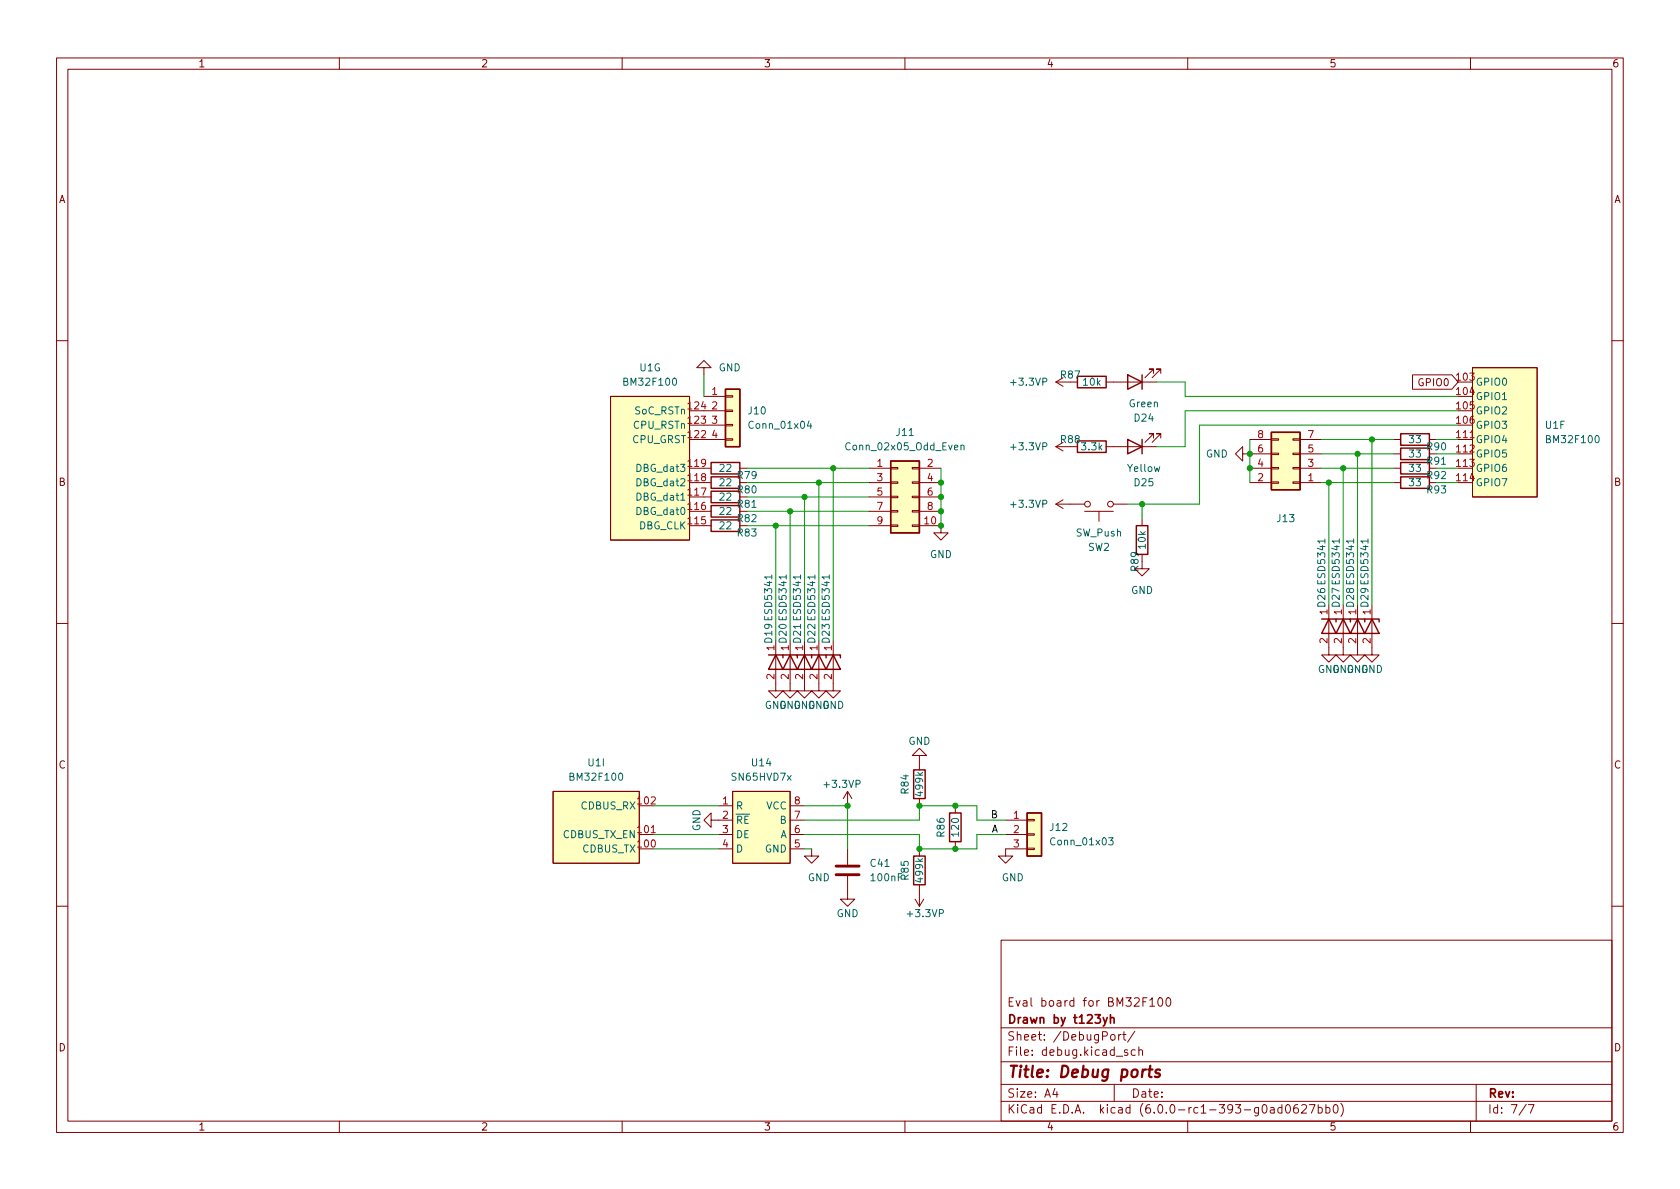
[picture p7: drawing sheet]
<svg xmlns="http://www.w3.org/2000/svg" width="297mm" height="210mm" viewBox="0 0 297 210" stroke-linecap="round" stroke-linejoin="round" font-family="sans-serif">
<g fill="none" stroke="#840000" stroke-width=".18">
<path d="M10 10.2h277v190.1h-277zM12 12.2h273v186.1h-273zM60 10.2v2M110 10.2v2M160 10.2v2M210 10.2v2M260 10.2v2M10 60.2h2M107.9 70.1h14v25.4h-14zM124.5 65h1.2l-1.2-1.3-1.3 1.3h1.3v1.3M124.5 77.7h3.8M124.5 70.1h3.8"/>
<path d="M124.5 72.6h3.8M124.5 75.2h3.8M128.3 77.6h1.2v.2h-1.2zM128.3 75.1h1.2v.2h-1.2zM128.3 72.5h1.2v.3h-1.2zM128.3 70h1.2v.2h-1.2zM186.7 79h2.5M186.7 79l1.3 .8M186.7 67.6h2.5M186.7 67.6l1.3 .7M188 78.2l-1.3 .8M188 66.8l-1.3 .8"/>
<path d="M195.6 79h8.9M195.6 67.6h8.9M204 77.5v-.8h-.8h.8l-1.6 1.5M204 66v-.7h-.8h.8l-1.6 1.5M205.2 77.5v-.8h-.7h.7l-1.5 1.5M205.2 66v-.7h-.7h.7l-1.5 1.5M221 77.7h3.8M224.8 77.6h1.3v.2h-1.3zM228.6 77.6h1.3v.2h-1.3zM229.9 77.7h3.8M246.4 77.7h1.2M249.7 66.3h7l1.1 1.3-1.1 1.2h-7z"/>
<path d="M252.7 77.7h1.3M260.3 65h11.5v22.9h-11.5zM285 60.2h2M124.5 82.8h1.2M124.5 90.4h1.2M124.5 85.3h1.2M124.5 93h1.2M124.5 87.9h1.2M130.8 82.8h1.3M153.7 82.8h3.8M153.7 90.4h3.8M153.7 85.3h3.8"/>
<path d="M153.7 93h3.8M153.7 87.9h3.8M157.5 92.8h1.2v.3h-1.2zM157.5 90.3h1.2v.2h-1.2zM157.5 87.8h1.2v.2h-1.2zM157.5 85.2h1.2v.3h-1.2zM157.5 82.7h1.2v.2h-1.2zM161.3 92.8h1.3v.3h-1.3zM161.3 90.3h1.3v.2h-1.3zM161.3 87.8h1.3v.2h-1.3zM161.3 85.2h1.3v.3h-1.3zM161.3 82.7h1.3v.2h-1.3z"/>
<path d="M162.6 93h3.8v1.2h1.2l-1.2 1.3-1.3-1.3h1.3M162.6 82.8h3.8M162.6 90.4h3.8M162.6 85.3h3.8M162.6 87.9h3.8M186.7 89.1h5.1M186.7 89.1l1.3 .8M188 88.4l-1.3 .7M191.8 90.4h5M194.3 90.4v1.8M196.8 89.1h2.6M201.9 99.3v1.3h1.3l-1.3 1.2-1.2-1.2h1.2"/>
<path d="M201.9 91.7v1.3M219.7 80.3v-1.3l-1.3 1.3 1.3 1.2v-1.2h5.1M221 82.8h3.8M221 85.3h3.8M224.8 80.1h1.3v.3h-1.3zM224.8 82.7h1.3v.2h-1.3zM224.8 85.2h1.3v.3h-1.3zM228.6 80.1h1.3v.3h-1.3zM228.6 82.7h1.3v.2h-1.3zM228.6 85.2h1.3v.3h-1.3zM229.9 82.8h3.8M229.9 80.3h3.8"/>
<path d="M229.9 85.3h3.8M246.4 82.8h1.2M246.4 80.3h1.2M246.4 85.3h1.2M10 110.2h2M137.2 113.3v8.9h1.2l-1.2 1.2-1.3-1.2h1.3M139.7 113.3v8.9h1.3l-1.3 1.2-1.3-1.2h1.3M142.2 113.3v8.9h1.3l-1.3 1.2-1.2-1.2h1.2M144.8 113.3v8.9h1.2l-1.2 1.2-1.3-1.2h1.3M147.3 113.3v8.9h1.3l-1.3 1.2-1.3-1.2h1.3M234.9 106.9v8.9h1.3l-1.3 1.3-1.2-1.3h1.2M237.5 106.9v8.9h1.3l-1.3 1.3-1.3-1.3h1.3"/>
<path d="M240 106.9v8.9h1.3l-1.3 1.3-1.2-1.3h1.2M242.6 106.9v8.9h1.2l-1.2 1.3-1.3-1.3h1.3M285 110.2h2M97.8 139.9h15.2v12.7h-15.2zM129.5 139.9h10.2v12.7h-10.2zM149.9 139.9v2.6M149.9 139.9l-.8 1.3M149.9 139.9l.7 1.3M162.6 133.6h1.2l-1.2-1.3-1.3 1.3h1.3v2.5M125.7 145v-1.2l-1.2 1.2 1.2 1.3v-1.3h3.8M127 147.6h2.5M127 150.1h2.5"/>
<path d="M127 142.5h2.5M139.7 145h2.5M139.7 147.6h2.5M139.7 150.1h2.5M139.7 142.5h2.5M143.5 150.1v1.3h1.3l-1.3 1.2-1.3-1.2h1.3M149.9 154.9v4.1h1.2l-1.2 1.3-1.3-1.3h1.3M149.9 150.1v2.8M161.8 159l.8 1.3M162.6 141.2v1.3M162.6 150.1v1.3M162.6 156.5v3.8"/>
<path d="M163.3 159l-.7 1.3M168.9 142.5v1.3M168.9 148.8v1.3M177.8 145h3.8M177.8 147.6h3.8M181.6 150h1.3v.2h-1.3zM181.6 147.4h1.3v.3h-1.3zM181.6 144.9h1.3v.3h-1.3zM181.6 150.1h-3.8v1.3h1.3l-1.3 1.2-1.3-1.2h1.3M10 160.2h2M177 166.3h108v32h-108zM202.1 177.1h.5"/>
<path d="M202.8 176.4h-.7v1.5M203.3 176.9l.4-.5v1.5M203.3 177.9h.8M204.9 176.5l.2-.1a.81 .81 0 0 1 .6 .7 .81 .81 0 0 1-.3 .8h-.2a.81 .81 0 0 1-.6-.6 .81 .81 0 0 1 .3-.8zM206.3 176.6l.2-.2a.81 .81 0 0 1 .6 .7 .81 .81 0 0 1-.3 .8h-.2a.81 .81 0 0 1-.3-1.3zM285 160.2h2M60 198.3v2M110 198.3v2M160 198.3v2M177 194.8h108M177 191.8h108M177 187.8h108"/>
<path d="M177 181.8h108M186.5 192.5l-.4 1h1M186.9 193v1M196.4 183.1l.2-.2 .5 .2v.5l-.1 .3h-.4l-.2-.1zM197 191.8v3M197.8 182.9v1M198.2 182.9l-.3 .1-.1 .2M198.5 182.9h.6M198.7 182.4v1.3l.4 .2M199.4 185.7l-.4-.1-.2 .2 .1 .3 .5 .1v.4h-.6M200.6 182.4l-1.2 1.9M200.7 185.7l-.4-.1-.3 .3v.4l.1 .3h.6"/>
<path d="M201.4 185.8l.2-.2 .3 .1 .1 .9M201.4 185.1v1.5M210 198.3v2M224.6 195.9h.6l.1 .9M225.3 196.2l-.5 .1a.29 .29 0 0 0-.2 .2 .29 .29 0 0 0 .2 .3h.5M226.6 195.9l-.4-.1-.3 .3v.4l.2 .3h.5M226.6 195.3v1.5M227.5 195.4l.1-.1a.81 .81 0 0 1 .6 .7 .81 .81 0 0 1-.3 .8h-.1a.81 .81 0 0 1-.6-.6 .81 .81 0 0 1 .3-.8zM229.4 195.3a.59 .59 0 0 0-.7 .7v.5l.2 .3h.4l.2-.1 .1-.5-.2-.2-.4-.1-.3 .3M230.1 195.5l.6-.2 .2 .2 .1 .3-.9 1h.9M231.5 195.3h1l-.6 1.5M233.1 195.9l.4-.1 .3 .3v.4l-.2 .3h-.5"/>
<path d="M233.1 195.3v1.5M234.4 195.9l.5-.1 .2 .3v.4l-.1 .3h-.6M234.4 195.3v1.5M235.9 195.4l.2-.1a.81 .81 0 0 1 .6 .7 .81 .81 0 0 1-.3 .8h-.2a.81 .81 0 0 1-.6-.6 .81 .81 0 0 1 .3-.8zM237.1 195.1a1.72 1.72 0 0 1 0 2.3M260 198.3v2M261 191.8v6.5M269.9 195.3l-1.3 1.9M270.2 195.3h1l-.6 1.5"/>
<circle cx="192.3" cy="89.1" r=".51"/>
<circle cx="196.3" cy="89.1" r=".51"/>
</g>
<path d="M203 189.1h.8M203.4 188.5l-.2 1.7v.2l.4 .1M205.1 189.2a.49 .49 0 0 0-.8 .3l.1 .2 .6 .2 .1 .2-.1 .3-.2 .1-.6-.1" fill="none" stroke="#840000" stroke-width=".4"/>
<path d="M195.1 179.9l.3 1M195.8 179.9l-.5 1.4-.2 .1M196.3 179.4v1.5M196.3 180.1l.3-.2 .3 .1 .1 .9" fill="none" stroke="#840000" stroke-width=".3"/>
<path d="M143 74.4l-.3 .9h.8M143.3 74.9v.9M169.9 78.8l.2-.1 .3 .1 .1 .8M169.9 78.7v.9M234 117.7a.59 .59 0 0 0-.8 .6 .59 .59 0 0 0 .8 .6v-.5h-.2M235.3 117.7v1.2l-.7-1.2v1.2M136.2 124.1a.59 .59 0 0 0-.7 .5 .59 .59 0 0 0 .7 .6l.1-.5h-.3M137.5 124v1.3l-.7-1.3v1.3M147.7 124v1.3l-.7-1.3v1.3M148.3 124a.64 .64 0 0 1 .7 .6 .64 .64 0 0 1-.7 .7zM196 148.1h.8l-.4 .5 .3 .1v.6l-.1 .1-.6-.1" fill="none" stroke="#006464" stroke-width=".18"/>
<g fill="none" stroke="#840000" stroke-width=".25">
<path d="M128.3 68.8h2.5v10.2h-2.5zM190.5 78h5.1v2h-5.1zM190.5 66.5h5.1v2.1h-5.1zM199.4 77.7l2.5 1.3-2.5 1.3zM199.4 66.3l2.5 1.3-2.5 1.2zM201.9 66.3v2.5M201.9 77.7v2.6M224.8 76.4h5.1v10.2h-5.1zM247.6 79.2h5.1v2.1h-5.1zM247.6 76.7h5.1v2h-5.1zM125.7 81.8h5.1v2h-5.1zM125.7 84.3h5.1v2.1h-5.1z"/>
<path d="M125.7 86.9h5.1v2h-5.1zM125.7 89.4h5.1v2h-5.1zM125.7 91.9h5.1v2.1h-5.1zM157.5 81.5h5.1v12.7h-5.1zM200.9 93h2v5h-2zM247.6 81.8h5.1v2h-5.1zM247.6 84.3h5.1v2.1h-5.1zM135.9 115.8h2.5v.5M137.2 115.8l1.2 2.6h-2.5zM138.4 115.8h2.6v.5M139.7 115.8l1.3 2.6h-2.6zM141 115.8h2.5v.5"/>
<path d="M142.2 115.8l1.3 2.6h-2.5zM143.5 115.8h2.5v.5M144.8 115.8l1.2 2.6h-2.5zM146 115.8h2.6v.5M147.3 115.8l1.3 2.6h-2.6zM233.7 109.5h2.5v.5M234.9 109.5l1.3 2.5h-2.5zM236.2 109.5h2.6v.5M237.5 109.5l1.3 2.5h-2.6zM238.8 109.5h2.5v.5M240 109.5l1.3 2.5h-2.5zM241.3 109.5h2.5v.5"/>
<path d="M242.6 109.5l1.2 2.5h-2.5zM161.5 136.1h2.1v5.1h-2.1zM161.5 151.4h2.1v5.1h-2.1zM167.9 143.8h2v5h-2zM181.6 143.8h2.5v7.6h-2.5z"/>
</g>
<g fill="#ffffc2" stroke="#ffffc2" stroke-width=".18">
<path d="M260.3 65h11.5v22.9h-11.5z"/>
<path d="M224.8 76.4h5.1v10.2h-5.1z"/>
<path d="M181.6 143.8h2.5v7.6h-2.5z"/>
<path d="M129.5 139.9h10.2v12.7h-10.2z"/>
<path d="M97.8 139.9h15.2v12.7h-15.2z"/>
<path d="M157.5 81.5h5.1v12.7h-5.1z"/>
<path d="M128.3 68.8h2.5v10.2h-2.5z"/>
<path d="M107.9 70.1h14v25.4h-14z"/>
</g>
<path d="M147.8 154.7h4.1M147.8 153.2h4.1" fill="none" stroke="#840000" stroke-width=".51"/>
<g fill="none" stroke="#009600" stroke-width=".18">
<path d="M124.5 66.3v3.8M204.5 67.6h5v2.5h48.3M221 77.7v7.6M233.7 77.7h12.7M242.6 77.7v29.2M254 77.7h3.8M257.8 72.6h-48.3v6.4h-5M257.8 75.2h-45.7v13.9h-12.7M132.1 82.8h21.6M132.1 85.3h21.6M132.1 87.9h21.6M132.1 90.4h21.6"/>
<path d="M132.1 93h21.6M137.2 93v20.3M139.7 90.4v22.9M142.2 87.9v25.4M144.8 85.3v28M147.3 82.8v30.5M166.4 82.8v10.2M201.9 89.1v2.6M233.7 82.8h12.7M233.7 85.3h12.7M233.7 80.3h12.7M234.9 85.3v21.6"/>
<path d="M237.5 82.8v24.1M240 80.3v26.6M254 82.8h3.8M254 85.3h3.8M254 80.3h3.8M115.6 147.6h11.4M115.6 142.5h11.4M115.6 150.1h11.4M142.2 145h20.4v-2.5h10.1v2.5h5.1M142.2 147.6h20.4v2.5h10.1v-2.5h5.1M142.2 142.5h7.7v7.6M142.2 150.1h1.3"/>
</g>
<g fill="#009600" stroke="#009600" stroke-width=".18">
<circle cx="221" cy="80.3" r=".46"/>
<circle cx="166.4" cy="85.3" r=".46"/>
<circle cx="166.4" cy="87.9" r=".46"/>
<circle cx="201.9" cy="89.1" r=".46"/>
<circle cx="221" cy="82.8" r=".46"/>
<circle cx="234.9" cy="85.3" r=".46"/>
<circle cx="166.4" cy="93" r=".46"/>
<circle cx="166.4" cy="90.4" r=".46"/>
<circle cx="144.8" cy="85.3" r=".46"/>
<circle cx="147.3" cy="82.8" r=".46"/>
<circle cx="137.2" cy="93" r=".46"/>
<circle cx="139.7" cy="90.4" r=".46"/>
<circle cx="142.2" cy="87.9" r=".46"/>
<circle cx="149.9" cy="142.5" r=".46"/>
<circle cx="162.6" cy="142.5" r=".46"/>
<circle cx="168.9" cy="150.1" r=".46"/>
<circle cx="168.9" cy="142.5" r=".46"/>
<circle cx="162.6" cy="150.1" r=".46"/>
<circle cx="242.6" cy="77.7" r=".46"/>
<circle cx="240" cy="80.3" r=".46"/>
<circle cx="237.5" cy="82.8" r=".46"/>
</g>
<text font-size="2.8" fill="#840000" x="178" y="190.6">Title: Debug ports</text>
<g font-size="2.1" fill="#840000">
<text x="178" y="178">Eval board for BM32F100</text>
<text x="178" y="184">Sheet: /DebugPort/</text>
<text x="178" y="181">Drawn by t123yh</text>
<text x="178" y="186.7">File: debug.kicad_sch</text>
<text x="178" y="196.9">KiCad E.D.A. kicad (6.0.0-rc1-393-g0ad0627bb0)</text>
<text x="178" y="194.1">Size: A4</text>
<text x="200" y="194.1">Date:</text>
<text x="263" y="194.1">Rev:</text>
<text x="263" y="196.9">Id: 7/7</text>
</g>
<g font-size="1.8" fill="#840000">
<text x="35" y="11.9">1</text>
<text x="85" y="11.9">2</text>
<text x="135" y="11.9">3</text>
<text x="185" y="11.9">4</text>
<text x="235" y="11.9">5</text>
<text x="285" y="11.9">6</text>
<text x="10.3" y="35.9">A</text>
<text x="285.3" y="35.9">A</text>
<text x="251" y="68.3">GPIO0</text>
<text x="10.3" y="85.9">B</text>
<text x="130.5" y="84.7">R79</text>
<text x="130.5" y="87.2">R80</text>
<text x="130.5" y="89.8">R81</text>
<text x="252.4" y="84.7">R92</text>
<text x="285.3" y="85.9">B</text>
<text x="130.5" y="92.3">R82</text>
<text x="10.3" y="135.9">C</text>
<text x="285.3" y="135.9">C</text>
<text x="10.3" y="185.9">D</text>
<text x="285.3" y="185.9">D</text>
<text x="35" y="199.9">1</text>
<text x="85" y="199.9">2</text>
<text x="135" y="199.9">3</text>
<text x="185" y="199.9">4</text>
<text x="235" y="199.9">5</text>
<text x="285" y="199.9">6</text>
</g>
<g font-size="1.8" fill="#006464">
<text x="113.1" y="65.7">U1G</text>
<text x="127" y="65.7">GND</text>
<text x="110.6" y="68.2">BM32F100</text>
<text x="178.9" y="68.2">+3.3VP</text>
<text x="187.6" y="66.9">R87</text>
<text x="191.6" y="68.2">10k</text>
<text x="260.9" y="68.2">GPIO0</text>
<text x="260.9" y="70.7">GPIO1</text>
<text x="112.1" y="75.8">CPU_RSTn</text>
<text x="112.3" y="73.3">SoC_RSTn</text>
<text x="132.4" y="73.3">J10</text>
<text x="132.7" y="75.8">Conn_01x04</text>
<text x="158.5" y="77.1">J11</text>
<text x="199.7" y="72">Green</text>
<text x="200.6" y="74.5">D24</text>
<text x="260.9" y="73.3">GPIO2</text>
<text x="260.9" y="75.8">GPIO3</text>
<text x="273.3" y="75.8">U1F</text>
<text x="111.8" y="78.4">CPU_GRST</text>
<text x="112.9" y="83.4">DBG_dat3</text>
<text x="127.3" y="83.4">22</text>
<text x="149.9" y="79.6">Conn_02x05_Odd_Even</text>
<text x="178.9" y="79.6">+3.3VP</text>
<text x="187.6" y="78.4">R88</text>
<text x="191.3" y="79.6">3.3k</text>
<text x="199.4" y="83.4">Yellow</text>
<text x="213.2" y="80.9">GND</text>
<text x="249.2" y="83.4">33</text>
<text x="249.2" y="80.9">33</text>
<text x="249.2" y="78.4">33</text>
<text x="252.4" y="82.2">R91</text>
<text x="252.4" y="79.6">R90</text>
<text x="260.9" y="78.4">GPIO4</text>
<text x="260.9" y="80.9">GPIO5</text>
<text x="260.9" y="83.4">GPIO6</text>
<text x="273.7" y="78.4">BM32F100</text>
<text x="112.9" y="88.5">DBG_dat1</text>
<text x="112.9" y="86">DBG_dat2</text>
<text x="127.3" y="86">22</text>
<text x="127.3" y="88.5">22</text>
<text x="178.9" y="89.8">+3.3VP</text>
<text x="200.6" y="86">D25</text>
<text x="249.2" y="86">33</text>
<text x="252.4" y="87.2">R93</text>
<text x="260.9" y="86">GPIO7</text>
<text x="112.9" y="91.1">DBG_dat0</text>
<text x="112.9" y="93.6">DBG_CLK</text>
<text x="127.3" y="91.1">22</text>
<text x="127.3" y="93.6">22</text>
<text x="130.5" y="94.9">R83</text>
<text x="190.2" y="94.9">SW_Push</text>
<text x="225.9" y="92.3">J13</text>
<text x="164.4" y="98.7">GND</text>
<text x="192.4" y="97.4">SW2</text>
<text x="201.3" y="100.9" transform="rotate(-90 201.3 100.9)">R89</text>
<text x="202.6" y="97" transform="rotate(-90 202.6 97)">10k</text>
<text x="200" y="105">GND</text>
<text x="234.7" y="108.7" transform="rotate(-90 234.7 108.7)">1 D26 ESD5341</text>
<text x="237.2" y="108.7" transform="rotate(-90 237.2 108.7)">1 D27 ESD5341</text>
<text x="239.8" y="108.7" transform="rotate(-90 239.8 108.7)">1 D28 ESD5341</text>
<text x="242.3" y="108.7" transform="rotate(-90 242.3 108.7)">1 D29 ESD5341</text>
<text x="136.9" y="115" transform="rotate(-90 136.9 115)">1 D19 ESD5341</text>
<text x="139.4" y="115" transform="rotate(-90 139.4 115)">1 D20 ESD5341</text>
<text x="142" y="115" transform="rotate(-90 142 115)">1 D21 ESD5341</text>
<text x="144.5" y="115" transform="rotate(-90 144.5 115)">1 D22 ESD5341</text>
<text x="147.1" y="115" transform="rotate(-90 147.1 115)">1 D23 ESD5341</text>
<text x="235.5" y="119">GND GND</text>
<text x="137.7" y="125.3">GND GND</text>
<text x="160.6" y="131.7">GND</text>
<text x="104" y="135.5">U1I</text>
<text x="133" y="135.5">U14</text>
<text x="101" y="138">BM32F100</text>
<text x="102.8" y="143.1">CDBUS_RX</text>
<text x="129.6" y="138">SN65HVD7x</text>
<text x="130" y="143.1">R</text>
<text x="135.5" y="143.1">VCC</text>
<text x="145.9" y="139.3">+3.3VP</text>
<text x="160.7" y="140.3" transform="rotate(-90 160.7 140.3)">R84</text>
<text x="163.2" y="140.6" transform="rotate(-90 163.2 140.6)">499k</text>
<text x="99.5" y="148.2">CDBUS_TX_EN</text>
<text x="123.8" y="147" transform="rotate(-90 123.8 147)">GND</text>
<text x="130" y="145.7">~{RE}</text>
<text x="130" y="148.2">DE</text>
<text x="137.9" y="148.2">A</text>
<text x="137.9" y="145.7">B</text>
<text x="167" y="147.9" transform="rotate(-90 167 147.9)">R86</text>
<text x="169.5" y="147.8" transform="rotate(-90 169.5 147.8)">120</text>
<text x="185.7" y="146.9">J12</text>
<text x="186.1" y="149.5">Conn_01x03</text>
<text x="103" y="150.7">CDBUS_TX</text>
<text x="130" y="150.7">D</text>
<text x="135.3" y="150.7">GND</text>
<text x="142.8" y="155.8">GND</text>
<text x="154" y="153.3">C41</text>
<text x="154.1" y="155.8">100nF</text>
<text x="160.7" y="155.5" transform="rotate(-90 160.7 155.5)">R85</text>
<text x="163.2" y="155.9" transform="rotate(-90 163.2 155.9)">499k</text>
<text x="177.1" y="155.8">GND</text>
<text x="147.9" y="162.2">GND</text>
<text x="160.7" y="162.2">+3.3VP</text>
</g>
<g font-size="1.8" fill="#a90000">
<text x="125.9" y="69.8">1</text>
<text x="257.6" y="67.3">103</text>
<text x="257.6" y="69.8">104</text>
<text x="121.7" y="77.5">122</text>
<text x="121.7" y="74.9">123</text>
<text x="121.7" y="72.4">124</text>
<text x="125.9" y="72.4">2</text>
<text x="125.9" y="74.9">3</text>
<text x="125.9" y="77.5">4</text>
<text x="222.4" y="77.5">8</text>
<text x="231.3" y="77.5">7</text>
<text x="257.6" y="72.4">105</text>
<text x="257.6" y="74.9">106</text>
<text x="257.6" y="77.5">111</text>
<text x="121.7" y="82.5">119</text>
<text x="155.1" y="82.5">1</text>
<text x="164" y="82.5">2</text>
<text x="222.4" y="82.5">4</text>
<text x="222.4" y="80">6</text>
<text x="231.3" y="82.5">3</text>
<text x="231.3" y="80">5</text>
<text x="257.6" y="80">112</text>
<text x="257.6" y="82.5">113</text>
<text x="121.7" y="87.6">117</text>
<text x="121.7" y="85.1">118</text>
<text x="155.1" y="85.1">3</text>
<text x="155.1" y="87.6">5</text>
<text x="164" y="85.1">4</text>
<text x="164" y="87.6">6</text>
<text x="222.4" y="85.1">2</text>
<text x="231.3" y="85.1">1</text>
<text x="257.6" y="85.1">114</text>
<text x="121.7" y="92.7">115</text>
<text x="121.7" y="90.2">116</text>
<text x="155.1" y="90.2">7</text>
<text x="155.1" y="92.7">9</text>
<text x="163.5" y="92.7">10</text>
<text x="164" y="90.2">8</text>
<text x="234.7" y="113.8" transform="rotate(-90 234.7 113.8)">2</text>
<text x="237.2" y="113.8" transform="rotate(-90 237.2 113.8)">2</text>
<text x="239.8" y="113.8" transform="rotate(-90 239.8 113.8)">2</text>
<text x="242.3" y="113.8" transform="rotate(-90 242.3 113.8)">2</text>
<text x="136.9" y="120.1" transform="rotate(-90 136.9 120.1)">2</text>
<text x="139.4" y="120.1" transform="rotate(-90 139.4 120.1)">2</text>
<text x="142" y="120.1" transform="rotate(-90 142 120.1)">2</text>
<text x="144.5" y="120.1" transform="rotate(-90 144.5 120.1)">2</text>
<text x="147.1" y="120.1" transform="rotate(-90 147.1 120.1)">2</text>
<text x="112.8" y="142.2">102</text>
<text x="127.8" y="142.2">1</text>
<text x="140.5" y="142.2">8</text>
<text x="112.8" y="149.9">100</text>
<text x="112.8" y="147.3">101</text>
<text x="127.8" y="144.8">2</text>
<text x="127.8" y="147.3">3</text>
<text x="127.8" y="149.9">4</text>
<text x="140.5" y="149.9">5</text>
<text x="140.5" y="147.3">6</text>
<text x="140.5" y="144.8">7</text>
<text x="179.2" y="144.8">1</text>
<text x="179.2" y="147.3">2</text>
<text x="179.2" y="149.9">3</text>
</g>
<g font-size="1.8" fill="#0f0f0f">
<text x="175.3" y="147.2">A</text>
<text x="175.3" y="144.7">B</text>
</g>
</svg>
